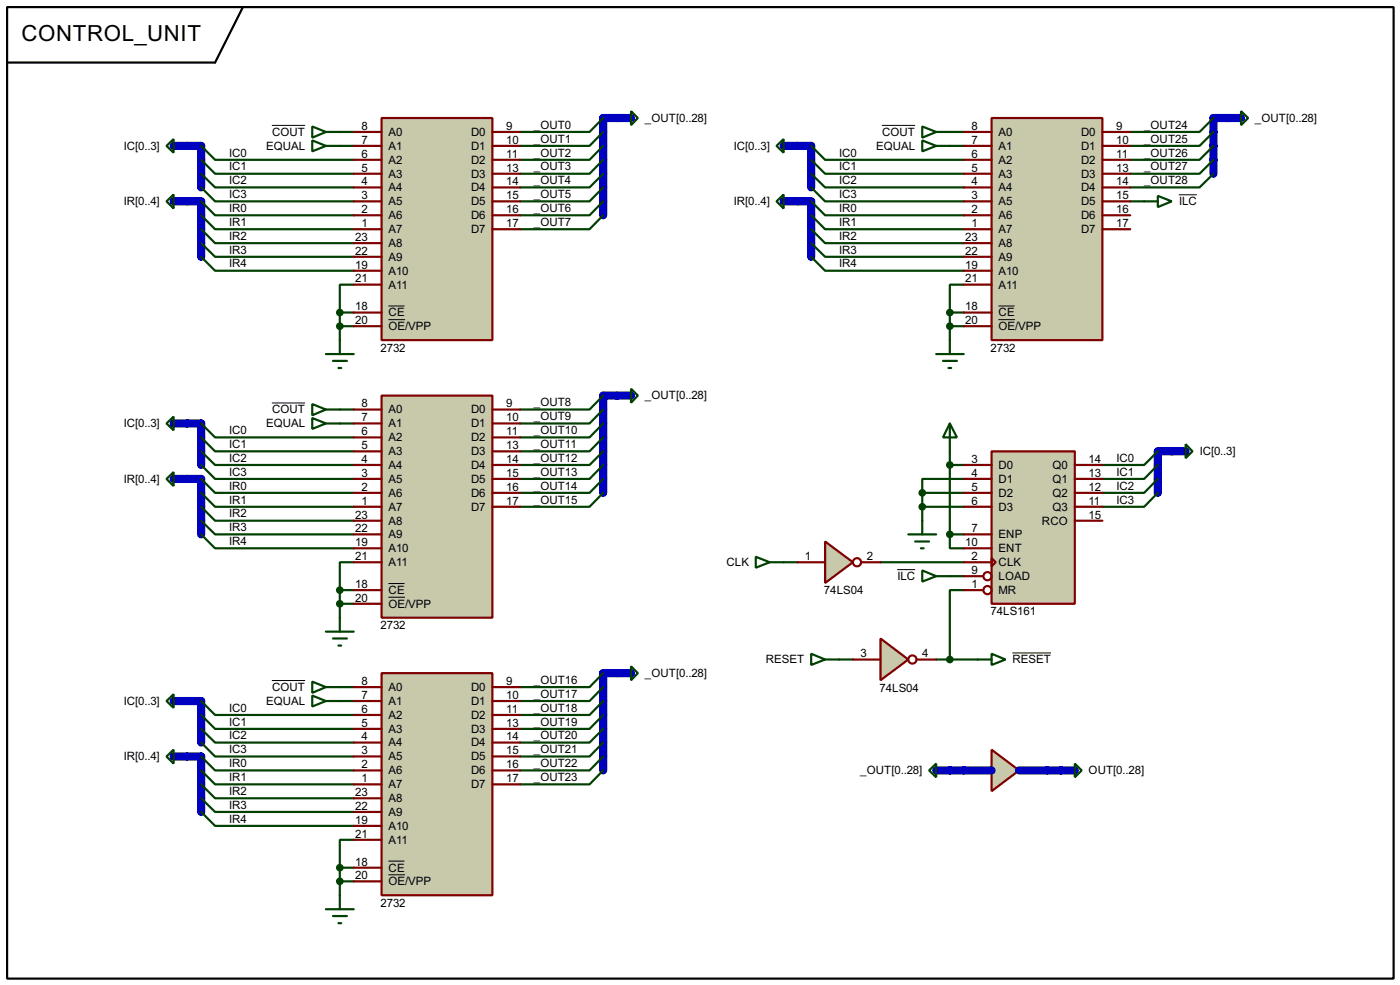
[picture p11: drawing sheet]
<svg xmlns="http://www.w3.org/2000/svg" width="256mm" height="180mm" viewBox="0 0 256 180" stroke-linecap="round" stroke-linejoin="round" font-family="sans-serif">
<g fill="none" stroke="#0000c0" stroke-width="1.5">
<path d="M34.3 26.7h2.6v7.6M34.3 36.9h2.6v10.1M113.1 21.6h-2.6v17.8M146.1 26.7h2.5v7.6M146.1 36.9h2.5v10.1M224.8 21.6h-2.5v10.2M34.3 77.5h2.6v7.6M113.1 72.4h-2.6v17.8M34.3 87.7h2.6v10.1M214.7 82.6h-2.6v7.6M34.3 128.3h2.6v7.6M34.3 138.5h2.6v10.1"/>
<path d="M113.1 123.2h-2.6v17.8M174 141h2.6M191.8 141h2.6"/>
</g>
<g fill="none" stroke="#004000" stroke-width=".4">
<path d="M36.9 39.4l2.5 2.6h25.4M36.9 36.9l2.5 2.5h25.4M36.9 34.3l2.5 2.6h25.4M36.9 31.8l2.5 2.5h25.4M36.9 29.3l2.5 2.5h25.4M36.9 26.7l2.5 2.6h25.4M62.3 24.2h2.5M62.3 26.7h2.5M110.5 21.6l-2.5 2.6h-12.7M110.5 24.2l-2.5 2.5h-12.7M110.5 26.7l-2.5 2.6h-12.7M110.5 29.3l-2.5 2.5h-12.7"/>
<path d="M110.5 31.8l-2.5 2.5h-12.7M110.5 34.3l-2.5 2.6h-12.7M110.5 36.9l-2.5 2.5h-12.7M110.5 39.4l-2.5 2.6h-12.7M148.6 39.4l2.6 2.6h25.4M148.6 36.9l2.6 2.5h25.4M148.6 34.3l2.6 2.6h25.4M148.6 31.8l2.6 2.5h25.4M148.6 29.3l2.6 2.5h25.4M148.6 26.7l2.6 2.6h25.4M174 24.2h2.6M174 26.7h2.6"/>
<path d="M207.1 36.9h2.5M222.3 21.6l-2.5 2.6h-12.7M222.3 24.2l-2.5 2.5h-12.7M222.3 26.7l-2.5 2.6h-12.7M222.3 29.3l-2.5 2.5h-12.7M222.3 31.8l-2.5 2.5h-12.7M36.9 47l2.5 2.6h25.4M36.9 44.5l2.5 2.5h25.4M36.9 42l2.5 2.5h25.4M62.3 57.2v5.1M62.3 59.7h2.5M62.3 57.2h2.5"/>
<path d="M64.8 52.1h-2.5v5.1M148.6 47l2.6 2.6h25.4M148.6 44.5l2.6 2.5h25.4M148.6 42l2.6 2.5h25.4M174 57.2v5.1M174 59.7h2.6M174 57.2h2.6M176.6 52.1h-2.6v5.1M36.9 77.5l2.5 2.6h25.4M62.3 75h2.5M62.3 77.5h2.5M110.5 72.4l-2.5 2.6h-12.7"/>
<path d="M110.5 75l-2.5 2.5h-12.7M110.5 77.5l-2.5 2.6h-12.7M36.9 97.8l2.5 2.6h25.4M36.9 95.3l2.5 2.5h25.4M36.9 92.8l2.5 2.5h25.4M36.9 90.2l2.5 2.6h25.4M36.9 87.7l2.5 2.5h25.4M36.9 85.1l2.5 2.6h25.4M36.9 82.6l2.5 2.5h25.4M36.9 80.1l2.5 2.5h25.4M110.5 80.1l-2.5 2.5h-12.7M110.5 82.6l-2.5 2.5h-12.7"/>
<path d="M110.5 85.1l-2.5 2.6h-12.7M110.5 87.7l-2.5 2.5h-12.7M110.5 90.2l-2.5 2.6h-12.7M169 90.2v5.1M169 92.8h7.6M169 90.2h7.6M174 97.8v2.6h2.6M174 97.8h2.6M174 82.6v15.2M174 85.1h2.6M176.6 87.7h-7.6v2.5M212.1 87.7l-2.5 2.5h-7.6"/>
<path d="M212.1 85.1l-2.5 2.6h-7.6M212.1 82.6l-2.5 2.5h-7.6M212.1 90.2l-2.5 2.6h-7.6M62.3 108v5.1M62.3 110.5h2.5M62.3 108h2.5M64.8 102.9h-2.5v5.1M143.6 102.9h2.5M161.3 102.9h15.3M174 105.5h2.6M176.6 108h-2.6v12.7M36.9 138.5l2.5 2.5h25.4"/>
<path d="M36.9 135.9l2.5 2.6h25.4M36.9 133.4l2.5 2.5h25.4M36.9 130.9l2.5 2.5h25.4M36.9 128.3l2.5 2.6h25.4M62.3 125.8h2.5M62.3 128.3h2.5M110.5 123.2l-2.5 2.6h-12.7M110.5 125.8l-2.5 2.5h-12.7M110.5 128.3l-2.5 2.6h-12.7M110.5 130.9l-2.5 2.5h-12.7M110.5 133.4l-2.5 2.5h-12.7M110.5 135.9l-2.5 2.6h-12.7"/>
<path d="M110.5 138.5l-2.5 2.5h-12.7M153.7 120.7h2.6M171.5 120.7h7.6M36.9 148.6l2.5 2.6h25.4M36.9 146.1l2.5 2.5h25.4M36.9 143.6l2.5 2.5h25.4M36.9 141l2.5 2.6h25.4M62.3 158.8v5.1M62.3 158.8h2.5M64.8 153.7h-2.5v5.1M110.5 141l-2.5 2.6h-12.7M62.3 161.3h2.5"/>
</g>
<path d="M1.3 1.3h254v177.8h-254zM44.5 1.3l-5.1 10.2h-38.1" fill="none" stroke="#000" stroke-width=".4"/>
<path d="M181.7 82.6h15.2v27.9h-15.2z" fill="#c8c8aa" stroke="#800000" stroke-width=".4"/>
<g fill="none" stroke="#800000" stroke-width=".4">
<path d="M176.6 85.1h5.1M176.6 87.7h5.1M176.6 90.2h5.1M176.6 92.8h5.1M176.6 97.8h5.1M196.9 85.1h5.1M196.9 87.7h5.1M196.9 90.2h5.1M196.9 92.8h5.1M196.9 95.3h5.1M176.6 100.4h5.1M176.6 102.9h5.1"/>
<path d="M176.6 105.5h3.5M176.6 108h3.5M181.7 102.2l.7 .7-.7 .8z"/>
<circle cx="180.9" cy="105.5" r=".75"/>
<circle cx="180.9" cy="108" r=".75"/>
</g>
<g fill="none" stroke="#004000" stroke-width=".4">
<path d="M174 77.5l1.3 2.6h-2.5zM174 77.5v5.1M166.4 97.8h5.1M167.7 99.1h2.5M169 95.3v2.5M217.2 81.3l1.3 1.3-1.3 1.3zM138.5 101.9l2.5 1-2.5 1zM141 102.9h2.6M148.6 119.7l2.6 1-2.6 1zM168.7 100.4h.5M169 104.4l2.5 1.1-2.5 1zM171.5 105.5h2.5"/>
<path d="M151.2 120.7h2.5"/>
</g>
<g fill="#004000" stroke="#004000" stroke-width=".4">
<circle cx="174" cy="97.8" r=".5"/>
<circle cx="174" cy="85.1" r=".5"/>
<circle cx="168.9" cy="92.8" r=".5"/>
<circle cx="168.9" cy="90.2" r=".5"/>
</g>
<path d="M164.4 104.3h3.3" fill="none" stroke="#000" stroke-width=".18"/>
<path d="M214.7 82.6h2.5" fill="none" stroke="#0000c0" stroke-width="1.5"/>
<path d="M69.9 21.6h20.3v40.7h-20.3z" fill="#c8c8aa" stroke="#800000" stroke-width=".4"/>
<g fill="none" stroke="#800000" stroke-width=".4">
<path d="M64.8 24.2h5.1M64.8 26.7h5.1M64.8 29.3h5.1M64.8 31.8h5.1M64.8 34.3h5.1M64.8 36.9h5.1M64.8 39.4h5.1M90.2 24.2h5.1M90.2 26.7h5.1M90.2 29.3h5.1M90.2 31.8h5.1M90.2 34.3h5.1"/>
<path d="M90.2 36.9h5.1M90.2 39.4h5.1M64.8 42h5.1M64.8 44.5h5.1M64.8 47h5.1M64.8 49.6h5.1M64.8 52.1h5.1M64.8 57.2h5.1M64.8 59.7h5.1M90.2 42h5.1"/>
</g>
<path d="M49.8 23h6.1M71.2 56h2.9M71.2 58.5h3" fill="none" stroke="#000" stroke-width=".18"/>
<path d="M30.5 36.9l1.3-1.3v2.6zM30.5 26.7l1.3-1.2v2.5zM57.2 23.2l2.5 1-2.5 1zM57.2 25.7l2.5 1-2.5 1zM59.7 24.2h2.6M59.7 26.7h2.6M115.6 20.4l1.3 1.2-1.3 1.3zM59.7 64.8h5.1M61 66.1h2.6M62 67.4h.5M62.3 62.3v2.5" fill="none" stroke="#004000" stroke-width=".4"/>
<g fill="#004000" stroke="#004000" stroke-width=".4">
<circle cx="62.2" cy="59.7" r=".5"/>
<circle cx="62.2" cy="57.2" r=".5"/>
</g>
<path d="M31.8 36.9h2.5M31.8 26.7h2.5M113.1 21.6h2.5" fill="none" stroke="#0000c0" stroke-width="1.5"/>
<path d="M69.9 123.2h20.3v40.7h-20.3z" fill="#c8c8aa" stroke="#800000" stroke-width=".4"/>
<g fill="none" stroke="#800000" stroke-width=".4">
<path d="M64.8 125.8h5.1M64.8 128.3h5.1M64.8 130.9h5.1M64.8 133.4h5.1M64.8 135.9h5.1M64.8 138.5h5.1M90.2 125.8h5.1M90.2 128.3h5.1M90.2 130.9h5.1M90.2 133.4h5.1M90.2 135.9h5.1M90.2 138.5h5.1"/>
<path d="M64.8 141h5.1M64.8 143.6h5.1M64.8 146.1h5.1M64.8 148.6h5.1M64.8 151.2h5.1M64.8 153.7h5.1M64.8 158.8h5.1M90.2 141h5.1M90.2 143.6h5.1M64.8 161.3h5.1"/>
</g>
<path d="M49.8 124.6h6.1M71.2 157.6h2.9M71.2 160.1h3" fill="none" stroke="#000" stroke-width=".18"/>
<path d="M30.5 138.5l1.3-1.3v2.6zM30.5 128.3l1.3-1.2v2.5zM57.2 124.8l2.5 1-2.5 1zM57.2 127.3l2.5 1-2.5 1zM59.7 125.8h2.6M59.7 128.3h2.6M115.6 122l1.3 1.2-1.3 1.3zM59.7 166.4h5.1M61 167.7h2.6M62 169h.5M62.3 163.9v2.5" fill="none" stroke="#004000" stroke-width=".4"/>
<g fill="#004000" stroke="#004000" stroke-width=".4">
<circle cx="62.2" cy="161.3" r=".5"/>
<circle cx="62.2" cy="158.8" r=".5"/>
</g>
<path d="M31.8 138.5h2.5M31.8 128.3h2.5M113.1 123.2h2.5" fill="none" stroke="#0000c0" stroke-width="1.5"/>
<path d="M69.9 72.4h20.3v40.7h-20.3z" fill="#c8c8aa" stroke="#800000" stroke-width=".4"/>
<g fill="none" stroke="#800000" stroke-width=".4">
<path d="M64.8 75h5.1M64.8 77.5h5.1M90.2 75h5.1M90.2 77.5h5.1M64.8 80.1h5.1M64.8 82.6h5.1M64.8 85.1h5.1M64.8 87.7h5.1M64.8 90.2h5.1M64.8 92.8h5.1M64.8 95.3h5.1M64.8 97.8h5.1"/>
<path d="M90.2 80.1h5.1M90.2 82.6h5.1M90.2 85.1h5.1M90.2 87.7h5.1M90.2 90.2h5.1M90.2 92.8h5.1M64.8 100.4h5.1M64.8 102.9h5.1M64.8 108h5.1M64.8 110.5h5.1"/>
</g>
<path d="M49.8 73.8h6.1M71.2 106.8h2.9M71.2 109.3h3" fill="none" stroke="#000" stroke-width=".18"/>
<path d="M30.5 77.5l1.3-1.2v2.5zM57.2 74l2.5 1-2.5 1zM57.2 76.5l2.5 1-2.5 1zM59.7 75h2.6M59.7 77.5h2.6M115.6 71.2l1.3 1.2-1.3 1.3zM30.5 87.7l1.3-1.3v2.6zM59.7 115.6h5.1M61 116.9h2.6M62 118.2h.5M62.3 113.1v2.5" fill="none" stroke="#004000" stroke-width=".4"/>
<g fill="#004000" stroke="#004000" stroke-width=".4">
<circle cx="62.2" cy="110.5" r=".5"/>
<circle cx="62.2" cy="108" r=".5"/>
</g>
<path d="M31.8 77.5h2.5M113.1 72.4h2.5M31.8 87.7h2.5" fill="none" stroke="#0000c0" stroke-width="1.5"/>
<path d="M181.7 21.6h20.3v40.7h-20.3z" fill="#c8c8aa" stroke="#800000" stroke-width=".4"/>
<g fill="none" stroke="#800000" stroke-width=".4">
<path d="M176.6 24.2h5.1M176.6 26.7h5.1M176.6 29.3h5.1M176.6 31.8h5.1M176.6 34.3h5.1M176.6 36.9h5.1M176.6 39.4h5.1M202 24.2h5.1M202 26.7h5.1M202 29.3h5.1M202 31.8h5.1M202 34.3h5.1"/>
<path d="M202 36.9h5.1M202 39.4h5.1M176.6 42h5.1M176.6 44.5h5.1M176.6 47h5.1M176.6 49.6h5.1M176.6 52.1h5.1M176.6 57.2h5.1M176.6 59.7h5.1M202 42h5.1"/>
</g>
<path d="M161.6 23h6.1M216 35.7h3.3M182.9 56h3M182.9 58.5h3.1" fill="none" stroke="#000" stroke-width=".18"/>
<g fill="none" stroke="#004000" stroke-width=".4">
<path d="M142.3 36.9l1.3-1.3v2.6zM142.3 26.7l1.3-1.2v2.5zM169 23.2l2.5 1-2.5 1zM169 25.7l2.5 1-2.5 1zM171.5 24.2h2.5M171.5 26.7h2.5M209.6 36.9h2.5M212.1 35.9l2.6 1-2.6 1zM227.4 20.4l1.3 1.2-1.3 1.3zM171.5 64.8h5.1M172.8 66.1h2.5M173.8 67.4h.5"/>
<path d="M174 62.3v2.5"/>
</g>
<g fill="#004000" stroke="#004000" stroke-width=".4">
<circle cx="174" cy="59.7" r=".5"/>
<circle cx="174" cy="57.2" r=".5"/>
</g>
<path d="M143.6 36.9h2.5M143.6 26.7h2.5M224.8 21.6h2.6" fill="none" stroke="#0000c0" stroke-width="1.5"/>
<path d="M151.2 99.1l5.1 3.8-5.1 3.8z" fill="#c8c8aa" stroke="#800000" stroke-width=".4"/>
<g fill="none" stroke="#800000" stroke-width=".4">
<path d="M146.1 102.9h5.1M157.8 102.9h3.5"/>
<circle cx="157" cy="102.9" r=".75"/>
</g>
<path d="M161.3 116.9l5.1 3.8-5.1 3.8z" fill="#c8c8aa" stroke="#800000" stroke-width=".4"/>
<g fill="none" stroke="#800000" stroke-width=".4">
<path d="M156.3 120.7h5M167.9 120.7h3.6"/>
<circle cx="167.1" cy="120.7" r=".75"/>
</g>
<path d="M181.7 119.7l2.5 1-2.5 1zM179.1 120.7h2.6M196.9 139.8l1.3 1.2-1.3 1.3zM170.2 141l1.3-1.2v2.5z" fill="none" stroke="#004000" stroke-width=".4"/>
<path d="M185.5 119.5h7.1" fill="none" stroke="#000" stroke-width=".18"/>
<circle cx="174" cy="120.7" r=".5" fill="#004000" stroke="#004000" stroke-width=".4"/>
<path d="M171.5 141h2.5M194.4 141h2.5" fill="none" stroke="#0000c0" stroke-width="1.5"/>
<path d="M181.7 137.2l5 3.8-5 3.8z" fill="#c8c8aa" stroke="#800000" stroke-width=".4"/>
<path d="M176.6 141h5.1M186.7 141h5.1" fill="none" stroke="#0000c0" stroke-width="1.5"/>
<text font-size="4.6" x="3.9" y="7.5">CONTROL_UNIT</text>
<g font-size="2.4">
<text x="66.2" y="23.8">8</text>
<text x="92.8" y="23.8">9</text>
<text x="97.8" y="23.6">_OUT0</text>
<text x="118.2" y="22.3">_OUT[0..28]</text>
<text x="178" y="23.8">8</text>
<text x="204.5" y="23.8">9</text>
<text x="209.6" y="23.6">_OUT24</text>
<text x="229.9" y="22.3">_OUT[0..28]</text>
<text x="22.7" y="27.4">IC[0..3]</text>
<text x="42" y="28.6">IC0</text>
<text x="48.7" y="27.4">EQUAL</text>
<text x="49.8" y="24.9">COUT</text>
<text x="66.2" y="26.3">7</text>
<text x="66.2" y="28.9">6</text>
<text x="71.2" y="24.9">A0</text>
<text x="71.2" y="27.4">A1</text>
<text x="71.2" y="30">A2</text>
<text x="86.3" y="24.9">D0</text>
<text x="86.3" y="27.4">D1</text>
<text x="86.3" y="30">D2</text>
<text x="92.8" y="26.3">10</text>
<text x="92.8" y="28.9">11</text>
<text x="97.8" y="26.1">_OUT1</text>
<text x="97.8" y="28.6">_OUT2</text>
<text x="134.4" y="27.4">IC[0..3]</text>
<text x="153.7" y="28.6">IC0</text>
<text x="160.5" y="27.4">EQUAL</text>
<text x="161.6" y="24.9">COUT</text>
<text x="178" y="26.3">7</text>
<text x="178" y="28.9">6</text>
<text x="182.9" y="24.9">A0</text>
<text x="182.9" y="27.4">A1</text>
<text x="182.9" y="30">A2</text>
<text x="198" y="24.9">D0</text>
<text x="198" y="27.4">D1</text>
<text x="198" y="30">D2</text>
<text x="204.5" y="26.3">10</text>
<text x="204.5" y="28.9">11</text>
<text x="209.6" y="26.1">_OUT25</text>
<text x="209.6" y="28.6">_OUT26</text>
<text x="42" y="33.7">IC2</text>
<text x="42" y="31.2">IC1</text>
<text x="66.2" y="31.4">5</text>
<text x="66.2" y="33.9">4</text>
<text x="71.2" y="32.5">A3</text>
<text x="71.2" y="35">A4</text>
<text x="86.3" y="32.5">D3</text>
<text x="86.3" y="35">D4</text>
<text x="92.8" y="31.4">13</text>
<text x="92.8" y="33.9">14</text>
<text x="97.8" y="31.2">_OUT3</text>
<text x="97.8" y="33.7">_OUT4</text>
<text x="153.7" y="33.7">IC2</text>
<text x="153.7" y="31.2">IC1</text>
<text x="178" y="31.4">5</text>
<text x="178" y="33.9">4</text>
<text x="182.9" y="32.5">A3</text>
<text x="182.9" y="35">A4</text>
<text x="198" y="32.5">D3</text>
<text x="198" y="35">D4</text>
<text x="204.5" y="31.4">13</text>
<text x="204.5" y="33.9">14</text>
<text x="209.6" y="31.2">_OUT27</text>
<text x="209.6" y="33.7">_OUT28</text>
<text x="22.7" y="37.6">IR[0..4]</text>
<text x="42" y="41.3">IR1</text>
<text x="42" y="38.8">IR0</text>
<text x="42" y="36.3">IC3</text>
<text x="66.2" y="36.5">3</text>
<text x="66.2" y="39">2</text>
<text x="66.2" y="41.6">1</text>
<text x="71.2" y="37.6">A5</text>
<text x="71.2" y="40.1">A6</text>
<text x="86.3" y="37.6">D5</text>
<text x="86.3" y="40.1">D6</text>
<text x="92.8" y="36.5">15</text>
<text x="92.8" y="39">16</text>
<text x="92.8" y="41.6">17</text>
<text x="97.8" y="36.3">_OUT5</text>
<text x="97.8" y="38.8">_OUT6</text>
<text x="97.8" y="41.3">_OUT7</text>
<text x="134.4" y="37.6">IR[0..4]</text>
<text x="153.7" y="41.3">IR1</text>
<text x="153.7" y="38.8">IR0</text>
<text x="153.7" y="36.3">IC3</text>
<text x="178" y="36.5">3</text>
<text x="178" y="39">2</text>
<text x="178" y="41.6">1</text>
<text x="182.9" y="37.6">A5</text>
<text x="182.9" y="40.1">A6</text>
<text x="198" y="37.6">D5</text>
<text x="198" y="40.1">D6</text>
<text x="204.5" y="36.5">15</text>
<text x="204.5" y="39">16</text>
<text x="204.5" y="41.6">17</text>
<text x="216" y="37.6">ILC</text>
<text x="42" y="46.4">IR3</text>
<text x="42" y="43.9">IR2</text>
<text x="65.1" y="44.1">23</text>
<text x="65.1" y="46.6">22</text>
<text x="71.2" y="42.7">A7</text>
<text x="71.2" y="45.2">A8</text>
<text x="71.2" y="47.7">A9</text>
<text x="86.3" y="42.7">D7</text>
<text x="153.7" y="46.4">IR3</text>
<text x="153.7" y="43.9">IR2</text>
<text x="176.8" y="44.1">23</text>
<text x="176.8" y="46.6">22</text>
<text x="182.9" y="42.7">A7</text>
<text x="182.9" y="45.2">A8</text>
<text x="182.9" y="47.7">A9</text>
<text x="198" y="42.7">D7</text>
<text x="42" y="49">IR4</text>
<text x="65.1" y="49.2">19</text>
<text x="65.1" y="51.7">21</text>
<text x="71.2" y="50.3">A10</text>
<text x="71.2" y="52.8">A11</text>
<text x="153.7" y="49">IR4</text>
<text x="176.8" y="49.2">19</text>
<text x="176.8" y="51.7">21</text>
<text x="182.9" y="50.3">A10</text>
<text x="182.9" y="52.8">A11</text>
<text x="65.1" y="56.8">18</text>
<text x="65.1" y="59.3">20</text>
<text x="71.2" y="57.9">CE</text>
<text x="176.8" y="56.8">18</text>
<text x="176.8" y="59.3">20</text>
<text x="182.9" y="57.9">CE</text>
<text x="69.7" y="64.4">2732</text>
<text x="71.2" y="60.4">OE/VPP</text>
<text x="181.5" y="64.4">2732</text>
<text x="182.9" y="60.4">OE/VPP</text>
<text x="49.8" y="75.7">COUT</text>
<text x="66.2" y="74.6">8</text>
<text x="66.2" y="77.1">7</text>
<text x="71.2" y="75.7">A0</text>
<text x="86.3" y="75.7">D0</text>
<text x="92.8" y="74.6">9</text>
<text x="92.8" y="77.1">10</text>
<text x="97.8" y="74.4">_OUT8</text>
<text x="97.8" y="76.9">_OUT9</text>
<text x="118.2" y="73.1">_OUT[0..28]</text>
<text x="22.7" y="78.2">IC[0..3]</text>
<text x="42" y="82">IC1</text>
<text x="42" y="79.5">IC0</text>
<text x="48.7" y="78.2">EQUAL</text>
<text x="66.2" y="79.7">6</text>
<text x="66.2" y="82.2">5</text>
<text x="71.2" y="78.2">A1</text>
<text x="71.2" y="80.8">A2</text>
<text x="71.2" y="83.3">A3</text>
<text x="86.3" y="78.2">D1</text>
<text x="86.3" y="80.8">D2</text>
<text x="86.3" y="83.3">D3</text>
<text x="92.8" y="79.7">11</text>
<text x="92.8" y="82.2">13</text>
<text x="97.8" y="79.5">_OUT10</text>
<text x="97.8" y="82">_OUT11</text>
<text x="219.8" y="83.3">IC[0..3]</text>
<text x="22.7" y="88.4">IR[0..4]</text>
<text x="42" y="89.6">IR0</text>
<text x="42" y="87.1">IC3</text>
<text x="42" y="84.5">IC2</text>
<text x="66.2" y="84.7">4</text>
<text x="66.2" y="87.3">3</text>
<text x="66.2" y="89.8">2</text>
<text x="71.2" y="85.8">A4</text>
<text x="71.2" y="88.4">A5</text>
<text x="86.3" y="85.8">D4</text>
<text x="86.3" y="88.4">D5</text>
<text x="92.8" y="84.7">14</text>
<text x="92.8" y="87.3">15</text>
<text x="92.8" y="89.8">16</text>
<text x="97.8" y="84.5">_OUT12</text>
<text x="97.8" y="87.1">_OUT13</text>
<text x="97.8" y="89.6">_OUT14</text>
<text x="178" y="84.7">3</text>
<text x="178" y="87.3">4</text>
<text x="178" y="89.8">5</text>
<text x="182.9" y="85.8">D0</text>
<text x="182.9" y="88.4">D1</text>
<text x="192.8" y="85.8">Q0</text>
<text x="192.8" y="88.4">Q1</text>
<text x="199.4" y="84.7">14</text>
<text x="199.4" y="87.3">13</text>
<text x="199.4" y="89.8">12</text>
<text x="204.5" y="89.6">IC2</text>
<text x="204.5" y="87.1">IC1</text>
<text x="204.5" y="84.5">IC0</text>
<text x="42" y="94.7">IR2</text>
<text x="42" y="92.2">IR1</text>
<text x="65.1" y="94.9">23</text>
<text x="66.2" y="92.4">1</text>
<text x="71.2" y="90.9">A6</text>
<text x="71.2" y="93.5">A7</text>
<text x="86.3" y="90.9">D6</text>
<text x="86.3" y="93.5">D7</text>
<text x="92.8" y="92.4">17</text>
<text x="97.8" y="92.2">_OUT15</text>
<text x="178" y="92.4">6</text>
<text x="182.9" y="90.9">D2</text>
<text x="182.9" y="93.5">D3</text>
<text x="192.8" y="90.9">Q2</text>
<text x="192.8" y="93.5">Q3</text>
<text x="199.4" y="92.4">11</text>
<text x="199.4" y="94.9">15</text>
<text x="204.5" y="92.2">IC3</text>
<text x="42" y="99.8">IR4</text>
<text x="42" y="97.2">IR3</text>
<text x="65.1" y="97.4">22</text>
<text x="65.1" y="100">19</text>
<text x="71.2" y="96">A8</text>
<text x="71.2" y="98.5">A9</text>
<text x="71.2" y="101.1">A10</text>
<text x="176.8" y="100">10</text>
<text x="178" y="97.4">7</text>
<text x="182.9" y="98.5">ENP</text>
<text x="182.9" y="101.1">ENT</text>
<text x="190.9" y="96">RCO</text>
<text x="65.1" y="102.5">21</text>
<text x="65.1" y="107.6">18</text>
<text x="71.2" y="103.6">A11</text>
<text x="133.1" y="103.6">CLK</text>
<text x="147.5" y="102.5">1</text>
<text x="158.8" y="102.5">2</text>
<text x="164.4" y="106.2">ILC</text>
<text x="178" y="102.5">2</text>
<text x="178" y="105.1">9</text>
<text x="178" y="107.6">1</text>
<text x="182.9" y="103.6">CLK</text>
<text x="182.9" y="106.2">LOAD</text>
<text x="65.1" y="110.1">20</text>
<text x="71.2" y="108.7">CE</text>
<text x="71.2" y="111.2">OE/VPP</text>
<text x="151" y="108.8">74LS04</text>
<text x="181.5" y="112.6">74LS161</text>
<text x="182.9" y="108.7">MR</text>
<text x="69.7" y="115.2">2732</text>
<text x="66.2" y="125.4">8</text>
<text x="92.8" y="125.4">9</text>
<text x="97.8" y="125.2">_OUT16</text>
<text x="118.2" y="123.9">_OUT[0..28]</text>
<text x="140.3" y="121.4">RESET</text>
<text x="157.7" y="120.3">3</text>
<text x="169" y="120.3">4</text>
<text x="185.5" y="121.4">RESET</text>
<text x="22.7" y="129">IC[0..3]</text>
<text x="42" y="130.3">IC0</text>
<text x="48.7" y="129">EQUAL</text>
<text x="49.8" y="126.5">COUT</text>
<text x="66.2" y="127.9">7</text>
<text x="66.2" y="130.5">6</text>
<text x="71.2" y="126.5">A0</text>
<text x="71.2" y="129">A1</text>
<text x="71.2" y="131.6">A2</text>
<text x="86.3" y="126.5">D0</text>
<text x="86.3" y="129">D1</text>
<text x="86.3" y="131.6">D2</text>
<text x="92.8" y="127.9">10</text>
<text x="92.8" y="130.5">11</text>
<text x="97.8" y="127.7">_OUT17</text>
<text x="97.8" y="130.3">_OUT18</text>
<text x="161.1" y="126.6">74LS04</text>
<text x="42" y="137.9">IC3</text>
<text x="42" y="135.3">IC2</text>
<text x="42" y="132.8">IC1</text>
<text x="66.2" y="133">5</text>
<text x="66.2" y="135.5">4</text>
<text x="71.2" y="134.1">A3</text>
<text x="71.2" y="136.6">A4</text>
<text x="86.3" y="134.1">D3</text>
<text x="86.3" y="136.6">D4</text>
<text x="92.8" y="133">13</text>
<text x="92.8" y="135.5">14</text>
<text x="97.8" y="132.8">_OUT19</text>
<text x="97.8" y="135.3">_OUT20</text>
<text x="97.8" y="137.9">_OUT21</text>
<text x="22.7" y="139.2">IR[0..4]</text>
<text x="42" y="143">IR1</text>
<text x="42" y="140.4">IR0</text>
<text x="66.2" y="138.1">3</text>
<text x="66.2" y="140.6">2</text>
<text x="66.2" y="143.2">1</text>
<text x="71.2" y="139.2">A5</text>
<text x="71.2" y="141.7">A6</text>
<text x="86.3" y="139.2">D5</text>
<text x="86.3" y="141.7">D6</text>
<text x="92.8" y="138.1">15</text>
<text x="92.8" y="140.6">16</text>
<text x="92.8" y="143.2">17</text>
<text x="97.8" y="140.4">_OUT22</text>
<text x="97.8" y="143">_OUT23</text>
<text x="157.6" y="141.7">_OUT[0..28]</text>
<text x="199.4" y="141.7">OUT[0..28]</text>
<text x="42" y="148">IR3</text>
<text x="42" y="145.5">IR2</text>
<text x="65.1" y="145.7">23</text>
<text x="65.1" y="148.2">22</text>
<text x="71.2" y="144.3">A7</text>
<text x="71.2" y="146.8">A8</text>
<text x="71.2" y="149.3">A9</text>
<text x="86.3" y="144.3">D7</text>
<text x="42" y="150.6">IR4</text>
<text x="65.1" y="150.8">19</text>
<text x="65.1" y="153.3">21</text>
<text x="71.2" y="151.9">A10</text>
<text x="71.2" y="154.4">A11</text>
<text x="65.1" y="158.4">18</text>
<text x="65.1" y="160.9">20</text>
<text x="71.2" y="159.5">CE</text>
<text x="69.7" y="166">2732</text>
<text x="71.2" y="162">OE/VPP</text>
</g>
</svg>
